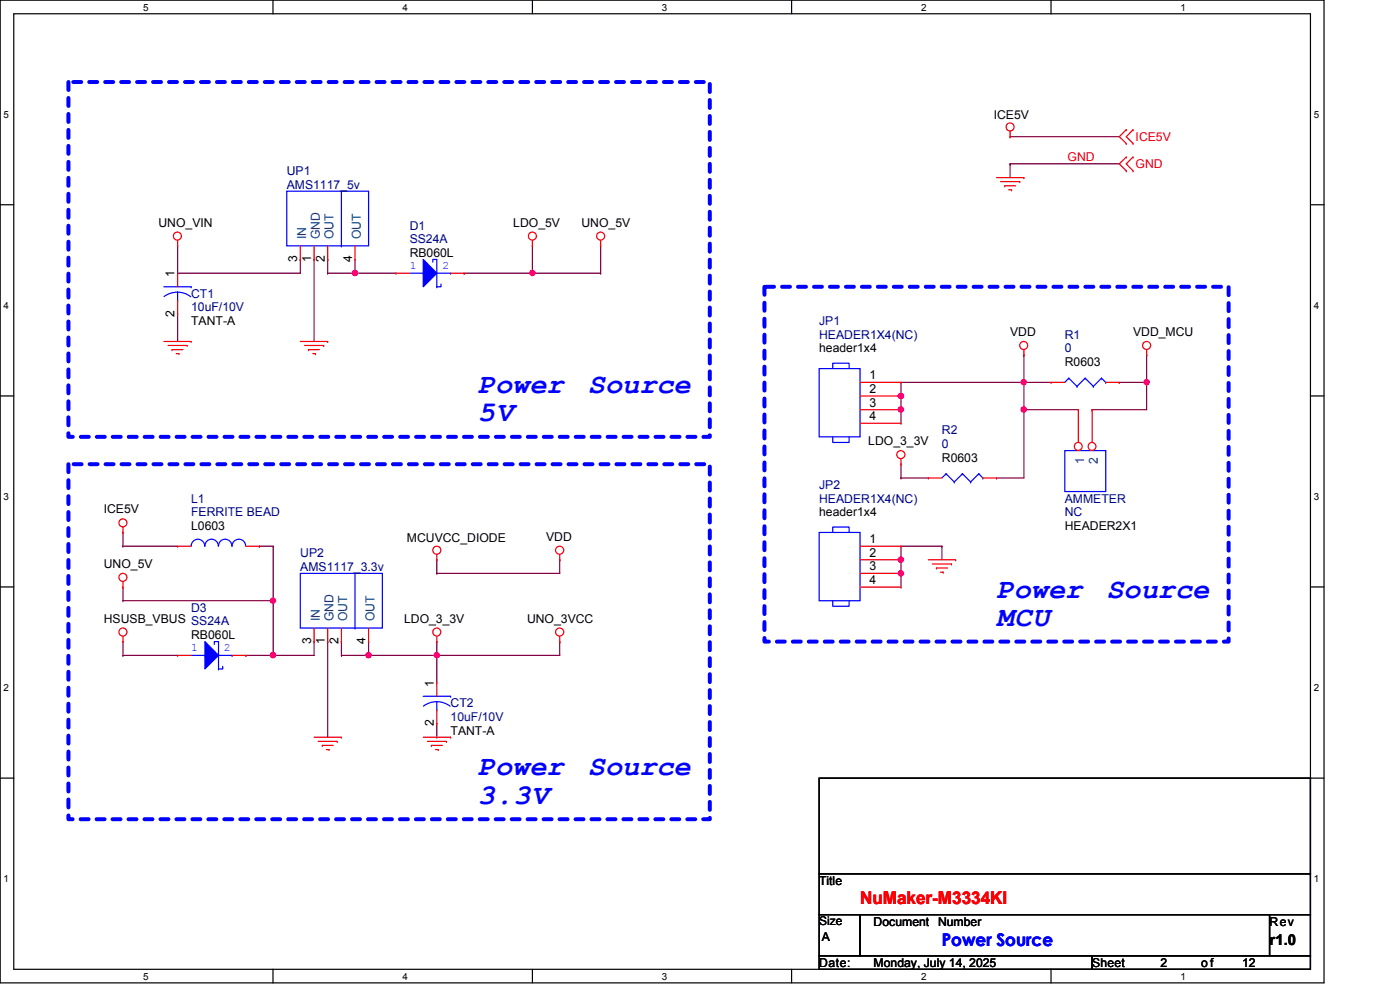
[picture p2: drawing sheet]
<svg xmlns="http://www.w3.org/2000/svg" width="297mm" height="210mm" viewBox="0 0 297 210" stroke-linecap="round" stroke-linejoin="round" font-family="sans-serif">
<path d="M0 0h280.9v208.5h-280.9zM2.9 2.9h275.1v202.7h-275.1z" fill="none" stroke="#000" stroke-width=".25"/>
<g fill="#fff">
<path d="M30.4 .3h1.1v2.4h-1.1z"/>
<path d="M30.4 205.9h1.1v2.3h-1.1z"/>
</g>
<path d="M57.9 0v2.9M57.9 205.6v2.9" fill="none" stroke="#000" stroke-width=".25"/>
<g fill="#fff">
<path d="M85.4 .3h1.1v2.4h-1.1z"/>
<path d="M85.4 205.9h1.1v2.3h-1.1z"/>
</g>
<path d="M112.9 0v2.9M112.9 205.6v2.9" fill="none" stroke="#000" stroke-width=".25"/>
<g fill="#fff">
<path d="M140.4 .3h1.2v2.4h-1.2z"/>
<path d="M140.4 205.9h1.2v2.3h-1.2z"/>
</g>
<path d="M167.9 0v2.9M167.9 205.6v2.9" fill="none" stroke="#000" stroke-width=".25"/>
<g fill="#fff">
<path d="M195.4 .3h1.2v2.4h-1.2z"/>
<path d="M195.4 205.9h1.2v2.3h-1.2z"/>
</g>
<path d="M223 0v2.9M223 205.6v2.9" fill="none" stroke="#000" stroke-width=".25"/>
<g fill="#fff">
<path d="M250.4 .3h1.2v2.4h-1.2z"/>
<path d="M250.4 205.9h1.2v2.3h-1.2z"/>
<path d="M.8 23.2h1.1v2.3h-1.1z"/>
<path d="M278.7 23.2h1.2v2.3h-1.2z"/>
<path d="M.8 63.7h1.1v2.3h-1.1z"/>
<path d="M278.7 63.7h1.2v2.3h-1.2z"/>
</g>
<path d="M0 43.4h2.9M278 43.4h2.9" fill="none" stroke="#000" stroke-width=".25"/>
<g fill="#fff">
<path d="M.8 104.2h1.1v2.4h-1.1z"/>
<path d="M278.7 104.2h1.2v2.4h-1.2z"/>
</g>
<path d="M0 84h2.9M278 84h2.9" fill="none" stroke="#000" stroke-width=".25"/>
<g fill="#fff">
<path d="M.8 144.7h1.1v2.4h-1.1z"/>
<path d="M278.7 144.7h1.2v2.4h-1.2z"/>
</g>
<path d="M0 124.5h2.9M278 124.5h2.9" fill="none" stroke="#000" stroke-width=".25"/>
<g fill="#fff">
<path d="M.8 185.3h1.1v2.3h-1.1z"/>
<path d="M278.7 185.3h1.2v2.3h-1.2z"/>
</g>
<path d="M0 165.1h2.9M278 165.1h2.9" fill="none" stroke="#000" stroke-width=".25"/>
<path d="M14.5 17.4h136.1v75.3h-136.1zM162.2 60.8h98.4v75.3h-98.4zM14.5 98.5h136.1v75.3h-136.1z" fill="none" stroke="#00f" stroke-width=".85" stroke-dasharray="1.7 1.7"/>
<path d="M191.1 81.1h.1M191.1 81.1h26.1" fill="none" stroke="#800040" stroke-width=".25"/>
<circle cx="217.2" cy="81.1" r=".56" fill="#f0f"/>
<circle cx="217.2" cy="81.1" r=".56" fill="none" stroke="#f0f" stroke-width=".25"/>
<path d="M191.1 84h.1M191.1 81.1v2.9" fill="none" stroke="#800040" stroke-width=".25"/>
<circle cx="191.1" cy="84" r=".56" fill="#f0f"/>
<circle cx="191.1" cy="84" r=".56" fill="none" stroke="#f0f" stroke-width=".25"/>
<path d="M217.2 86.9h.1M217.2 86.9h11.6" fill="none" stroke="#800040" stroke-width=".25"/>
<circle cx="217.2" cy="86.9" r=".56" fill="#f0f"/>
<circle cx="217.2" cy="86.9" r=".56" fill="none" stroke="#f0f" stroke-width=".25"/>
<path d="M191.1 86.9h.1M191.1 86.9v2.9" fill="none" stroke="#800040" stroke-width=".25"/>
<circle cx="191.1" cy="86.9" r=".56" fill="#f0f"/>
<circle cx="191.1" cy="86.9" r=".56" fill="none" stroke="#f0f" stroke-width=".25"/>
<g fill="none" stroke="#800040" stroke-width=".25">
<path d="M217.2 75.3h.1M217.2 75.3v11.6M243.2 75.3h.1M243.2 75.3v11.6h-11.5M191.1 84h.1M191.1 84v2.9M217.2 81.1h.1M217.2 81.1h5.8M231.7 86.9h.1M237.4 81.1h.1M237.4 81.1h5.8M243.2 81.1h.1"/>
<path d="M191.1 115.9h.1M191.1 115.9v2.8M191.1 115.9h8.7M199.8 115.9h.1M199.8 115.9v2.8M191.1 121.6h.1M191.1 121.6v2.9"/>
</g>
<circle cx="243.2" cy="81.1" r=".56" fill="#f0f"/>
<circle cx="243.2" cy="81.1" r=".56" fill="none" stroke="#f0f" stroke-width=".25"/>
<path d="M191.1 118.7h.1M191.1 118.7v2.9" fill="none" stroke="#800040" stroke-width=".25"/>
<circle cx="191.1" cy="121.6" r=".56" fill="#f0f"/>
<circle cx="191.1" cy="121.6" r=".56" fill="none" stroke="#f0f" stroke-width=".25"/>
<circle cx="191.1" cy="118.7" r=".57" fill="#f0f"/>
<circle cx="191.1" cy="118.7" r=".57" fill="none" stroke="#f0f" stroke-width=".25"/>
<g fill="none" stroke="#800040" stroke-width=".25">
<path d="M191.1 98.5h.1M191.1 98.5v2.9M217.2 86.9h.1M217.2 86.9v14.5h-5.8M191.1 101.4h.1M191.1 101.4h5.8M211.4 101.4h.1M58 139h.1M58 127.4v11.6M66.6 136.1h.1M66.6 136.1v2.9h-8.6M69.5 136.1h.1"/>
<path d="M69.5 136.1v20.3M72.4 136.1h.1M72.4 136.1v2.9M78.2 136.1h.1M78.2 136.1v2.9"/>
</g>
<circle cx="57.9" cy="139" r=".56" fill="#f0f"/>
<circle cx="57.9" cy="139" r=".56" fill="none" stroke="#f0f" stroke-width=".25"/>
<path d="M26.1 127.4h.1M26.1 127.4h31.9" fill="none" stroke="#800040" stroke-width=".25"/>
<circle cx="57.9" cy="127.4" r=".56" fill="#f0f"/>
<circle cx="57.9" cy="127.4" r=".56" fill="none" stroke="#f0f" stroke-width=".25"/>
<g fill="none" stroke="#800040" stroke-width=".25">
<path d="M26.1 112.9h.1M26.1 115.9h.1M26.1 112.9v3M26.1 115.9h11.6M58 115.9h.1M58 115.9v11.5M26.1 136.1h.1M26.1 139h.1M26.1 124.5h.1M26.1 139h11.6M26.1 124.5v2.9M26.1 136.1v2.9"/>
<path d="M52.2 139h.1M52.2 139h5.8M72.4 139h.1M72.4 139h20.3M78.2 139h.1M92.7 139h.1M92.7 139v5.8"/>
</g>
<circle cx="78.2" cy="139" r=".56" fill="#f0f"/>
<circle cx="78.2" cy="139" r=".56" fill="none" stroke="#f0f" stroke-width=".25"/>
<path d="M92.7 136.1h.1M92.7 139h.1M92.7 136.1v2.9M118.7 136.1h.1M118.7 136.1v2.9h-26" fill="none" stroke="#800040" stroke-width=".25"/>
<circle cx="92.7" cy="139" r=".56" fill="#f0f"/>
<circle cx="92.7" cy="139" r=".56" fill="none" stroke="#f0f" stroke-width=".25"/>
<g fill="none" stroke="#800040" stroke-width=".25">
<path d="M37.7 58h.1M37.7 52.2h.1M37.7 52.2v5.8M63.7 55h.1M63.7 55v3h-26M66.6 55h.1M66.6 55v17.4M69.5 55h.1M69.5 55v3M75.3 55h.1M75.3 58h.1M75.3 58h8.7"/>
<path d="M75.3 55v3M98.5 58h.1M112.9 52.2h.1M112.9 52.2v5.8h-14.4M37.7 66.6h.1M37.7 66.6v5.8M92.7 118.7h.1M92.7 118.7v2.9M118.7 118.7h.1M118.7 118.7v2.9h-26M92.7 121.6h.1"/>
</g>
<circle cx="112.9" cy="57.9" r=".56" fill="#f0f"/>
<circle cx="112.9" cy="57.9" r=".56" fill="none" stroke="#f0f" stroke-width=".25"/>
<path d="M69.5 58h.1M69.5 58h5.8" fill="none" stroke="#800040" stroke-width=".25"/>
<circle cx="75.3" cy="57.9" r=".56" fill="#f0f"/>
<circle cx="75.3" cy="57.9" r=".56" fill="none" stroke="#f0f" stroke-width=".25"/>
<g fill="none" stroke="#800040" stroke-width=".25">
<path d="M214.3 29h.1M214.3 34.8h.1M214.3 29h23.1M214.3 34.8v2.9M214.3 34.8h23.1M112.9 58h.1M112.9 58h14.5M127.4 58h.1M127.4 52.2v5.8M55 115.9h.1M55 115.9h3M92.7 156.4h.1"/>
<path d="M92.7 153.5v2.9"/>
</g>
<g fill="none" stroke="#f00" stroke-width=".25">
<path d="M211.4 37.7h5.8M212.3 38.5h4M213.1 39.4h.1M213.1 39.4h2.4M214.3 29h.1M214.3 27.8v1.2M216.3 38.5h.1M217.2 37.7h.1M238.9 27.5h.1M238.9 30.4h.1M238.9 33.3h.1M238.9 36.2h.1"/>
<path d="M238.9 27.5l-1.5 1.5 1.5 1.4M238.9 33.3l-1.5 1.5 1.5 1.4M240.4 30.4h.1M240.4 27.5h.1M240.4 36.2h.1M240.4 33.3h.1M240.4 27.5l-1.5 1.5 1.5 1.4M240.4 33.3l-1.5 1.5 1.5 1.4M37.7 52.2h.1M37.7 51v1.2M112.9 52.2h.1M112.9 51v1.2"/>
<path d="M127.4 52.2h.1M127.4 51v1.2M214 40.3h.6M214.6 40.3h.1M34.8 72.4h5.8M35.6 73.3h4.1M36.5 74.2h.1M36.5 74.2h2.3M37.4 75h.6M38 75h.1M39.7 73.3h.1M40.6 72.4h.1"/>
<path d="M63.7 72.4h5.8M64.6 73.3h4.1M65.4 74.2h.1M65.4 74.2h2.4M66.3 75h.6M66.9 75h.1M68.7 73.3h.1M69.5 72.4h.1M217.2 75.3h.1M217.2 74.2v1.1M243.2 75.3h.1M243.2 74.2v1.1"/>
<path d="M191.1 98.5h.1M191.1 97.3v1.2M26.1 112.9h.1M26.1 111.8v1.1M92.7 118.7h.1M92.7 117.6v1.1M118.7 118.7h.1M118.7 117.6v1.1M196.9 118.7h5.8M197.8 119.6h4M201.8 119.6h.1M202.7 118.7h.1"/>
<path d="M26.1 124.5h.1M26.1 136.1h.1M26.1 123.4v1.1M26.1 135v1.1M92.7 136.1h.1M92.7 135v1.1M118.7 136.1h.1M118.7 135v1.1M198.7 120.5h.1M198.7 120.5h2.3M199.5 121.4h.6M200.1 121.4h.1"/>
<path d="M66.6 156.4h5.8M67.5 157.3h4M68.4 158.1h.1M68.4 158.1h2.3M69.2 159h.6M69.8 159h.1M71.5 157.3h.1M72.4 156.4h.1M89.8 156.4h5.8M90.7 157.3h4M91.5 158.1h.1M91.5 158.1h2.4"/>
<path d="M92.4 159h.6M93 159h.1M94.7 157.3h.1M95.6 156.4h.1"/>
<circle cx="214.3" cy="26.9" r=".85"/>
<circle cx="37.6" cy="50.1" r=".85"/>
<circle cx="112.9" cy="50.1" r=".85"/>
<circle cx="127.4" cy="50.1" r=".85"/>
<circle cx="217.2" cy="73.3" r=".85"/>
<circle cx="243.2" cy="73.3" r=".85"/>
<circle cx="191.1" cy="96.4" r=".86"/>
<circle cx="26.1" cy="110.9" r=".85"/>
<circle cx="92.7" cy="116.7" r=".85"/>
<circle cx="118.7" cy="116.7" r=".86"/>
<circle cx="26.1" cy="134.1" r=".85"/>
<circle cx="26.1" cy="122.5" r=".85"/>
<circle cx="92.7" cy="134.1" r=".85"/>
<circle cx="118.7" cy="134.1" r=".86"/>
</g>
<path d="M173.8 165.1h104.2v20.2h-104.2zM173.8 185.3h104.2v8.7h-104.2zM173.8 194h8.7v8.7h-8.7zM182.5 194h86.8v8.7h-86.8zM269.3 194h8.7v8.7h-8.7zM173.8 202.7h57.9v2.9h-57.9zM231.7 202.7h46.3v2.9h-46.3z" fill="none" stroke="#000" stroke-width=".25"/>
<path d="M43.5 136.1l2.9 2.9-2.9 2.9z" fill="#00f"/>
<path d="M40.6 139h2.9M43.5 136.1l2.9 2.9-2.9 2.9zM43.5 139h.1M45.5 136.7v-.6h.9v5.8M46.4 139h2.8M49.2 139h.1M46.4 141.9h.1M47.2 141.4v.5h-.8" fill="none" stroke="#00f" stroke-width=".25"/>
<path d="M37.7 139h.1M37.7 139h2.9M49.2 139h3M52.2 139h.1" fill="none" stroke="#f00" stroke-width=".25"/>
<path d="M89.8 55l2.9 3-2.9 2.8z" fill="#00f"/>
<g fill="none" stroke="#00f" stroke-width=".25">
<path d="M86.9 58h2.9M89.8 55l2.9 3-2.9 2.8zM89.8 58h.1M91.8 55.6v-.6h.9v5.8M92.7 58h2.9M95.6 58h.1M92.7 60.8h.1M93.6 60.2v.6h-.9M225.9 95.6h8.7v8.7h-8.7zM200.7 100.5h.1M200.7 100.5l-.9 .9M200.7 100.5l1.7 1.7"/>
<path d="M202.4 102.2h.1M204.2 100.5h.1M204.2 100.5l-1.8 1.7M204.2 100.5l1.7 1.7M205.9 102.2h.1M207.6 100.5h.1M207.6 100.5l-1.7 1.7M207.6 100.5l.9 .9M208.5 101.4h.1"/>
</g>
<path d="M84 58h.1M84 58h2.9M95.6 58h2.9M98.5 58h.1M196.9 101.4h.1M196.9 101.4h2.9M208.5 101.4h2.9M211.4 101.4h.1" fill="none" stroke="#f00" stroke-width=".25"/>
<circle cx="228.7" cy="94.7" r=".84" fill="#fff"/>
<g fill="none" stroke="#f00" stroke-width=".25">
<path d="M228.8 86.9h.1M228.8 86.9v7"/>
<circle cx="228.7" cy="94.7" r=".84"/>
</g>
<circle cx="231.7" cy="94.7" r=".84" fill="#fff"/>
<g fill="none" stroke="#f00" stroke-width=".25">
<path d="M37.7 58h.1M37.7 58v2.8M63.7 55h.1M63.7 52.2v2.8M66.6 55h.1M66.6 52.2v2.8M69.5 55h.1M69.5 52.2v2.8M75.3 55h.1M75.3 52.2v2.8M37.7 66.6h.1M37.7 63.7v2.9"/>
<path d="M182.5 81.1h8.6M182.5 84h8.6M182.5 86.9h8.6M182.5 89.8h8.6M191.1 81.1h.1M191.1 84h.1M191.1 86.9h.1M191.1 89.8h.1M223 81.1h.1M223 81.1h2.9M231.7 86.9h.1M231.7 86.9v7"/>
<path d="M234.6 81.1h2.8M237.4 81.1h.1M37.7 115.9h.1M37.7 115.9h2.9M52.2 115.9h2.8M55 115.9h.1M182.5 115.9h8.6M182.5 118.7h8.6M191.1 115.9h.1M191.1 118.7h.1M66.6 136.1h.1M66.6 133.2v2.9"/>
<path d="M69.5 136.1h.1M69.5 133.2v2.9M72.4 136.1h.1M72.4 133.2v2.9M78.2 136.1h.1M78.2 133.2v2.9M182.5 121.6h8.6M182.5 124.5h8.6M191.1 121.6h.1M191.1 124.5h.1M92.7 144.8h.1M92.7 153.5h.1"/>
<path d="M92.7 144.8v2.9M92.7 150.6v2.9"/>
<circle cx="231.7" cy="94.7" r=".84"/>
</g>
<g fill="none" stroke="#00f" stroke-width=".25">
<path d="M60.8 40.6h17.4v11.6h-17.4zM72.4 52.2h.1M72.4 40.6v11.6M34.8 60.8h5.8M37.7 63.7h.1M37.7 62l1.5 .2 1.3 .7M37.7 62l-1.6 .2-1.3 .7M37.7 62v1.7M40.6 60.8h.1M173.8 78.2h8.7v14.5h-8.7zM176.7 78.2v-1.2h3.4v1.2M176.7 92.7v1.2h3.4v-1.2"/>
<path d="M226.7 80.2h.1M226.7 80.2l-.8 .9M226.7 80.2l1.8 1.8M228.5 82h.1M230.2 80.2h.1M230.2 80.2l-1.7 1.8M230.2 80.2l1.7 1.8M231.9 82h.1M233.7 80.2h.1M233.7 80.2l-1.8 1.8M233.7 80.2l.9 .9M234.6 81.1h.1"/>
<path d="M40.6 115.9a1.44 1.44 0 0 1 1.4-1.5 1.44 1.44 0 0 1 1.4 1.5M43.5 115.9a1.42 1.42 0 0 1 1.4-1.5 1.42 1.42 0 0 1 1.4 1.5M46.4 115.9a1.42 1.42 0 0 1 1.4-1.5 1.42 1.42 0 0 1 1.4 1.5 1.46 1.46 0 0 1 1.5-1.5 1.46 1.46 0 0 1 1.4 1.5M173.8 112.9h8.7v14.5h-8.7zM176.7 112.9v-1.1h3.4v1.1M63.7 121.6h17.4v11.6h-17.4zM75.3 133.2h.1M75.3 121.6v11.6M176.7 127.4v1.2h3.4v-1.2M89.8 147.7h5.8M92.7 150.6h.1M92.7 148.8l1.5 .3 1.3 .7"/>
<path d="M92.7 148.8l-1.5 .3-1.4 .7M92.7 148.8v1.8M95.6 147.7h.1"/>
</g>
<circle cx="217.2" cy="81.1" r=".56" fill="#f0f"/>
<circle cx="217.2" cy="81.1" r=".56" fill="none" stroke="#f0f" stroke-width=".25"/>
<circle cx="191.1" cy="84" r=".56" fill="#f0f"/>
<circle cx="191.1" cy="84" r=".56" fill="none" stroke="#f0f" stroke-width=".25"/>
<circle cx="217.2" cy="86.9" r=".56" fill="#f0f"/>
<circle cx="217.2" cy="86.9" r=".56" fill="none" stroke="#f0f" stroke-width=".25"/>
<circle cx="191.1" cy="86.9" r=".56" fill="#f0f"/>
<circle cx="191.1" cy="86.9" r=".56" fill="none" stroke="#f0f" stroke-width=".25"/>
<circle cx="243.2" cy="81.1" r=".56" fill="#f0f"/>
<circle cx="243.2" cy="81.1" r=".56" fill="none" stroke="#f0f" stroke-width=".25"/>
<circle cx="191.1" cy="121.6" r=".56" fill="#f0f"/>
<circle cx="191.1" cy="121.6" r=".56" fill="none" stroke="#f0f" stroke-width=".25"/>
<circle cx="191.1" cy="118.7" r=".57" fill="#f0f"/>
<circle cx="191.1" cy="118.7" r=".57" fill="none" stroke="#f0f" stroke-width=".25"/>
<circle cx="57.9" cy="139" r=".56" fill="#f0f"/>
<circle cx="57.9" cy="139" r=".56" fill="none" stroke="#f0f" stroke-width=".25"/>
<circle cx="57.9" cy="127.4" r=".56" fill="#f0f"/>
<circle cx="57.9" cy="127.4" r=".56" fill="none" stroke="#f0f" stroke-width=".25"/>
<circle cx="78.2" cy="139" r=".56" fill="#f0f"/>
<circle cx="78.2" cy="139" r=".56" fill="none" stroke="#f0f" stroke-width=".25"/>
<circle cx="92.7" cy="139" r=".56" fill="#f0f"/>
<circle cx="92.7" cy="139" r=".56" fill="none" stroke="#f0f" stroke-width=".25"/>
<circle cx="112.9" cy="57.9" r=".56" fill="#f0f"/>
<circle cx="112.9" cy="57.9" r=".56" fill="none" stroke="#f0f" stroke-width=".25"/>
<circle cx="75.3" cy="57.9" r=".56" fill="#f0f"/>
<circle cx="75.3" cy="57.9" r=".56" fill="none" stroke="#f0f" stroke-width=".25"/>
<g font-size="6.1" fill="#00f">
<text x="101.4" y="83.4">Power</text>
<text x="124.7" y="83.4">Source</text>
<text x="101.4" y="89.4">5V</text>
<text x="211.4" y="126.8">Power</text>
<text x="234.7" y="126.8">Source</text>
<text x="211.4" y="132.8">MCU</text>
<text x="101.4" y="164.5">Power</text>
<text x="124.7" y="164.5">Source</text>
<text x="101.4" y="170.5">3.3V</text>
</g>
<text font-size="3.7" fill="#f00" x="182.5" y="191.7">NuMaker-M3334KI</text>
<text font-size="3.7" fill="#00f" x="199.8" y="200.6">Power Source</text>
<text font-size="3.2" x="269.3" y="200.4">r1.0</text>
<g font-size="2.6">
<text x="210.8" y="25.2">ICE5V</text>
<text x="33.6" y="48.1">UNO_VIN</text>
<text x="108.9" y="48.1">LDO_5V</text>
<text x="123.4" y="48.1">UNO_5V</text>
<text x="37" y="58.8" transform="rotate(-90 37 58.8)">1</text>
<text x="63.1" y="55.6" transform="rotate(-90 63.1 55.6)">3</text>
<text x="66" y="55.6" transform="rotate(-90 66 55.6)">1</text>
<text x="68.9" y="55.6" transform="rotate(-90 68.9 55.6)">2</text>
<text x="74.7" y="55.6" transform="rotate(-90 74.7 55.6)">4</text>
<text x="86.9" y="54.5">RB060L</text>
<text x="37" y="67.2" transform="rotate(-90 37 67.2)">2</text>
<text x="40.6" y="69">TANT-A</text>
<text x="214.3" y="71.3">VDD</text>
<text x="240.4" y="71.3">VDD_MCU</text>
<text x="173.8" y="74.8">header1x4</text>
<text x="225.9" y="77.6">R0603</text>
<text x="184.5" y="80.5">1</text>
<text x="184.5" y="83.4">2</text>
<text x="184.5" y="86.3">3</text>
<text x="184.5" y="89.2">4</text>
<text x="184.2" y="94.4">LDO_3_3V</text>
<text x="199.8" y="97.9">R0603</text>
<text x="22" y="108.9">ICE5V</text>
<text x="40.6" y="112.4">L0603</text>
<text x="173.8" y="109.5">header1x4</text>
<text x="225.9" y="112.4">HEADER2X1</text>
<text x="86.3" y="115">MCUVCC_DIODE</text>
<text x="115.9" y="114.7">VDD</text>
<text x="184.5" y="115.2">1</text>
<text x="184.5" y="118.1">2</text>
<text x="22" y="120.5">UNO_5V</text>
<text x="184.5" y="121">3</text>
<text x="184.5" y="123.9">4</text>
<text x="22" y="132.1">HSUSB_VBUS SS24A</text>
<text x="40.6" y="135.6">RB060L</text>
<text x="66" y="136.7" transform="rotate(-90 66 136.7)">3</text>
<text x="68.9" y="136.7" transform="rotate(-90 68.9 136.7)">1</text>
<text x="71.8" y="136.7" transform="rotate(-90 71.8 136.7)">2</text>
<text x="77.6" y="136.7" transform="rotate(-90 77.6 136.7)">4</text>
<text x="85.7" y="132.1">LDO_3_3V</text>
<text x="111.8" y="132.1">UNO_3VCC</text>
<text x="92" y="145.7" transform="rotate(-90 92 145.7)">1</text>
<text x="92" y="154.1" transform="rotate(-90 92 154.1)">2</text>
<text x="95.6" y="155.8">TANT-A</text>
<text x="173.8" y="187.7">Title</text>
<text x="185.3" y="196.3">Document</text>
<text x="199" y="196.3">Number</text>
<text x="269.3" y="196.3">Rev</text>
<text x="174.3" y="199.6">A</text>
<text x="173.8" y="205.1">Date:</text>
<text x="185.3" y="205.1">Monday, July 14, 2025</text>
<text x="231.7" y="205.1">Sheet</text>
<text x="246.2" y="205.1">2</text>
<text x="254.8" y="205.1">of</text>
<text x="263.5" y="205.1">12</text>
</g>
<g font-size="2.6" fill="#f00">
<text x="240.9" y="29.8">ICE5V</text>
<text x="226.5" y="34.2">GND</text>
<text x="240.9" y="35.6">GND</text>
</g>
<g font-size="2.6" fill="#000080">
<text x="60.8" y="37.1">UP1</text>
<text x="60.8" y="40">AMS1117_5v</text>
<text x="86.9" y="48.7">D1</text>
<text x="86.9" y="51.6">SS24A</text>
<text x="40.6" y="63.2">CT1</text>
<text x="40.6" y="66">10uF/10V</text>
<text x="173.8" y="69">JP1</text>
<text x="173.8" y="71.8">HEADER1X4(NC)</text>
<text x="225.9" y="71.8">R1</text>
<text x="225.9" y="74.8">0</text>
<text x="199.8" y="92.1">R2</text>
<text x="199.8" y="95">0</text>
<text x="40.6" y="106.6">L1</text>
<text x="173.8" y="103.7">JP2</text>
<text x="173.8" y="106.6">HEADER1X4(NC)</text>
<text x="225.9" y="106.6">AMMETER</text>
<text x="40.6" y="109.5">FERRITE BEAD</text>
<text x="225.9" y="109.5">NC</text>
<text x="63.7" y="118.2">UP2</text>
<text x="63.7" y="121.1">AMS1117_3.3v</text>
<text x="40.6" y="129.8">D3</text>
<text x="95.6" y="150">CT2</text>
<text x="95.6" y="152.9">10uF/10V</text>
</g>
<g font-size="2.6" fill="#004080">
<text x="64.9" y="50.7" transform="rotate(-90 64.9 50.7)">IN</text>
<text x="67.9" y="50.7" transform="rotate(-90 67.9 50.7)">GND</text>
<text x="70.7" y="50.7" transform="rotate(-90 70.7 50.7)">OUT</text>
<text x="76.5" y="50.7" transform="rotate(-90 76.5 50.7)">OUT</text>
<text x="230" y="98.5" transform="rotate(-90 230 98.5)">1</text>
<text x="232.9" y="98.5" transform="rotate(-90 232.9 98.5)">2</text>
<text x="67.9" y="131.8" transform="rotate(-90 67.9 131.8)">IN</text>
<text x="70.7" y="131.8" transform="rotate(-90 70.7 131.8)">GND</text>
<text x="73.7" y="131.8" transform="rotate(-90 73.7 131.8)">OUT</text>
<text x="79.4" y="131.8" transform="rotate(-90 79.4 131.8)">OUT</text>
</g>
<text font-size="2.5" x="173.8" y="196.3">Size</text>
<g font-size="2.4" fill="#00f">
<text x="86.9" y="57">1</text>
<text x="93.9" y="57">2</text>
<text x="40.6" y="138">1</text>
<text x="47.5" y="138">2</text>
</g>
<g font-size="2.1">
<text x="30.4" y="2.2">5</text>
<text x="85.4" y="2.2">4</text>
<text x="140.4" y="2.2">3</text>
<text x="195.4" y="2.2">2</text>
<text x="250.4" y="2.2">1</text>
<text x=".8" y="25.1">5</text>
<text x="278.7" y="25.1">5</text>
<text x=".8" y="65.6">4</text>
<text x="278.7" y="65.6">4</text>
<text x=".8" y="106.1">3</text>
<text x="278.7" y="106.1">3</text>
<text x=".8" y="146.6">2</text>
<text x="278.7" y="146.6">2</text>
<text x=".8" y="187.2">1</text>
<text x="278.7" y="187.2">1</text>
<text x="30.4" y="207.8">5</text>
<text x="85.4" y="207.8">4</text>
<text x="140.4" y="207.8">3</text>
<text x="195.4" y="207.8">2</text>
<text x="250.4" y="207.8">1</text>
</g>
</svg>
